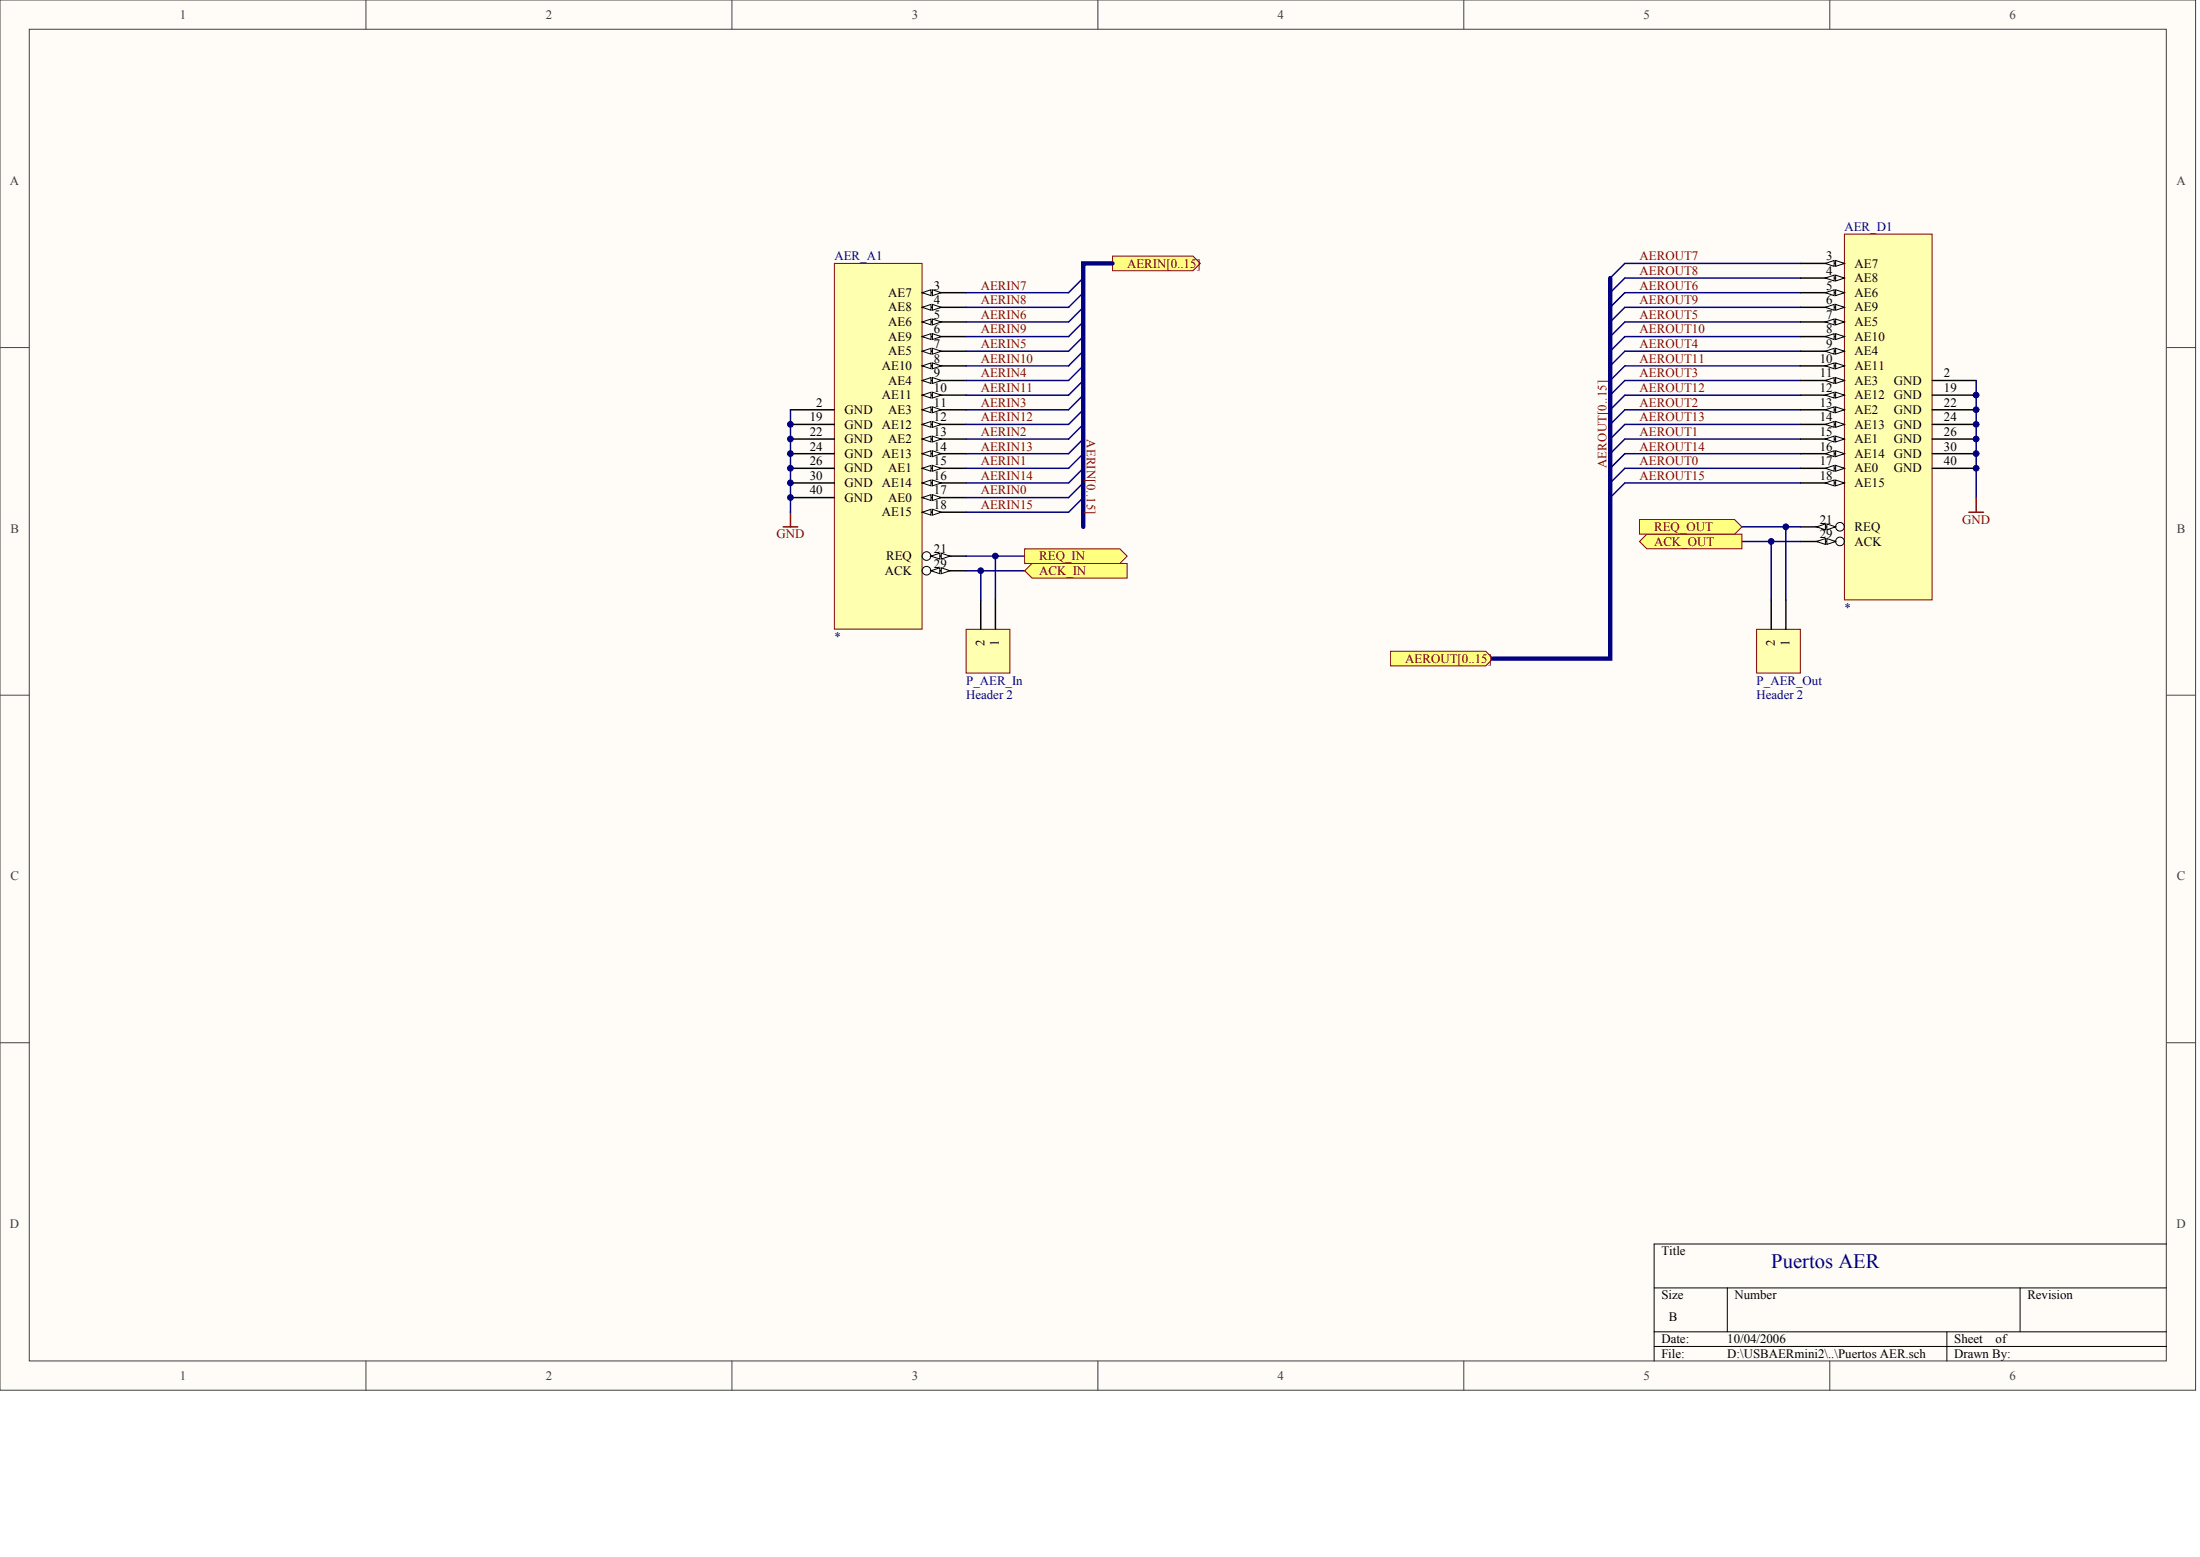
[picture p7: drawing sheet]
<svg xmlns="http://www.w3.org/2000/svg" width="840mm" height="594mm" viewBox="0 0 840 594" stroke-linecap="round" stroke-linejoin="round" font-family="sans-serif">
<g fill="#fffcf8" stroke="#404040" stroke-width=".38">
<path d="M0 0h837.9v530.4h-837.9z"/>
<path d="M11.2 11.2h815.6v508.1h-815.6z"/>
</g>
<g fill="none" stroke="#404040" stroke-width=".38">
<path d="M139.7 0v11.2M279.3 0v11.2M419 0v11.2M558.7 0v11.2M698.3 0v11.2M0 132.6h11.2M826.8 132.6h11.2M0 265.2h11.2M826.8 265.2h11.2M0 397.9h11.2M826.8 397.9h11.2M139.7 519.3v11.2"/>
<path d="M279.3 519.3v11.2M419 519.3v11.2M558.7 519.3v11.2M698.3 519.3v11.2"/>
</g>
<path d="M826.8 474.7h-195.5v44.6M631.3 491.4h195.5M659.2 491.4v16.8M770.9 491.4v16.8M631.3 508.2h195.5M631.3 513.7h195.5M743 508.2v11.1" fill="none" stroke="#000" stroke-width=".38"/>
<path d="M318.4 100.5h33.5v139.6h-33.5z" fill="#ffffb0" stroke="#800000" stroke-width=".38"/>
<path d="M352 111.7h16.7" fill="none" stroke="#000" stroke-width=".56"/>
<g fill="#fffcf8" stroke="#000" stroke-width=".38">
<path d="M352 111.7l3.3-1.1v2.2z"/>
<path d="M355.9 110.6l3.3 1.1-3.3 1.1z"/>
</g>
<path d="M352 117.3h16.7" fill="none" stroke="#000" stroke-width=".56"/>
<g fill="#fffcf8" stroke="#000" stroke-width=".38">
<path d="M352 117.3l3.3-1.2v2.3z"/>
<path d="M355.9 116.1l3.3 1.2-3.3 1.1z"/>
</g>
<path d="M352 122.8h16.7" fill="none" stroke="#000" stroke-width=".56"/>
<g fill="#fffcf8" stroke="#000" stroke-width=".38">
<path d="M352 122.8l3.3-1.1v2.3z"/>
<path d="M355.9 121.7l3.3 1.1-3.3 1.2z"/>
</g>
<path d="M352 128.4h16.7" fill="none" stroke="#000" stroke-width=".56"/>
<g fill="#fffcf8" stroke="#000" stroke-width=".38">
<path d="M352 128.4l3.3-1.1v2.2z"/>
<path d="M355.9 127.3l3.3 1.1-3.3 1.1z"/>
</g>
<path d="M352 134h16.7" fill="none" stroke="#000" stroke-width=".56"/>
<g fill="#fffcf8" stroke="#000" stroke-width=".38">
<path d="M352 134l3.3-1.1v2.2z"/>
<path d="M355.9 132.9l3.3 1.1-3.3 1.1z"/>
</g>
<path d="M352 139.6h16.7" fill="none" stroke="#000" stroke-width=".56"/>
<g fill="#fffcf8" stroke="#000" stroke-width=".38">
<path d="M352 139.6l3.3-1.1v2.2z"/>
<path d="M355.9 138.5l3.3 1.1-3.3 1.1z"/>
</g>
<path d="M352 145.2h16.7" fill="none" stroke="#000" stroke-width=".56"/>
<g fill="#fffcf8" stroke="#000" stroke-width=".38">
<path d="M352 145.2l3.3-1.1v2.2z"/>
<path d="M355.9 144.1l3.3 1.1-3.3 1.1z"/>
</g>
<path d="M352 150.8h16.7" fill="none" stroke="#000" stroke-width=".56"/>
<g fill="#fffcf8" stroke="#000" stroke-width=".38">
<path d="M352 150.8l3.3-1.1v2.2z"/>
<path d="M355.9 149.7l3.3 1.1-3.3 1.1z"/>
</g>
<path d="M352 156.4h16.7" fill="none" stroke="#000" stroke-width=".56"/>
<g fill="#fffcf8" stroke="#000" stroke-width=".38">
<path d="M352 156.4l3.3-1.2v2.3z"/>
<path d="M355.9 155.2l3.3 1.2-3.3 1.1z"/>
</g>
<path d="M352 161.9h16.7" fill="none" stroke="#000" stroke-width=".56"/>
<g fill="#fffcf8" stroke="#000" stroke-width=".38">
<path d="M352 161.9l3.3-1.1v2.3z"/>
<path d="M355.9 160.8l3.3 1.1-3.3 1.2z"/>
</g>
<path d="M352 167.5h16.7" fill="none" stroke="#000" stroke-width=".56"/>
<g fill="#fffcf8" stroke="#000" stroke-width=".38">
<path d="M352 167.5l3.3-1.1v2.2z"/>
<path d="M355.9 166.4l3.3 1.1-3.3 1.1z"/>
</g>
<path d="M352 173.1h16.7" fill="none" stroke="#000" stroke-width=".56"/>
<g fill="#fffcf8" stroke="#000" stroke-width=".38">
<path d="M352 173.1l3.3-1.1v2.2z"/>
<path d="M355.9 172l3.3 1.1-3.3 1.1z"/>
</g>
<path d="M352 178.7h16.7" fill="none" stroke="#000" stroke-width=".56"/>
<g fill="#fffcf8" stroke="#000" stroke-width=".38">
<path d="M352 178.7l3.3-1.1v2.2z"/>
<path d="M355.9 177.6l3.3 1.1-3.3 1.1z"/>
</g>
<path d="M352 184.3h16.7" fill="none" stroke="#000" stroke-width=".56"/>
<g fill="#fffcf8" stroke="#000" stroke-width=".38">
<path d="M352 184.3l3.3-1.1v2.2z"/>
<path d="M355.9 183.2l3.3 1.1-3.3 1.1z"/>
</g>
<path d="M352 189.9h16.7" fill="none" stroke="#000" stroke-width=".56"/>
<g fill="#fffcf8" stroke="#000" stroke-width=".38">
<path d="M352 189.9l3.3-1.2v2.3z"/>
<path d="M355.9 188.7l3.3 1.2-3.3 1.1z"/>
</g>
<path d="M352 195.4h16.7" fill="none" stroke="#000" stroke-width=".56"/>
<g fill="#fffcf8" stroke="#000" stroke-width=".38">
<path d="M352 195.4l3.3-1.1v2.3z"/>
<path d="M355.9 194.3l3.3 1.1-3.3 1.2z"/>
</g>
<path d="M352 212.2h16.7" fill="none" stroke="#000" stroke-width=".56"/>
<circle cx="353.6" cy="212.2" r="1.65" fill="#fffcf8" stroke="#000" stroke-width=".38"/>
<g fill="#fffcf8" stroke="#000" stroke-width=".38">
<path d="M355.3 212.2l3.4-1.1v2.2z"/>
<path d="M359.2 211.1l3.4 1.1-3.4 1.1z"/>
</g>
<path d="M352 217.8h16.7" fill="none" stroke="#000" stroke-width=".56"/>
<circle cx="353.6" cy="217.8" r="1.65" fill="#fffcf8" stroke="#000" stroke-width=".38"/>
<g fill="#fffcf8" stroke="#000" stroke-width=".38">
<path d="M355.3 217.8l3.4-1.1v2.2z"/>
<path d="M359.2 216.7l3.4 1.1-3.4 1.1z"/>
</g>
<path d="M301.7 156.4h16.7M301.7 161.9h16.7M301.7 167.5h16.7M301.7 173.1h16.7M301.7 178.7h16.7M301.7 184.3h16.7M301.7 189.9h16.7" fill="none" stroke="#000" stroke-width=".56"/>
<path d="M301.7 195.4v5.6M751.4 195.4h5.6M754.2 189.9v5.5M298.9 201h5.6" fill="none" stroke="#800000" stroke-width=".56"/>
<g fill="none" stroke="#000080" stroke-width=".56">
<path d="M368.7 111.7h39.1M368.7 117.3h39.1M620.1 111.7h67M620.1 117.3h67M620.1 100.5h67M620.1 106.1h67M368.7 122.8h39.1M368.7 128.4h39.1M368.7 134h39.1M620.1 122.8h67M620.1 128.4h67M620.1 134h67"/>
<path d="M620.1 139.6h67M301.7 156.4v39M620.1 145.2h67M620.1 150.8h67M620.1 156.4h67M754.2 150.8v39.1M368.7 173.1h39.1M368.7 178.7h39.1M368.7 167.5h39.1M620.1 173.1h67M620.1 178.7h67M620.1 167.5h67"/>
<path d="M620.1 161.9h67M368.7 184.3h39.1M368.7 189.9h39.1M368.7 195.4h39.1M620.1 184.3h67"/>
</g>
<path d="M703.9 89.3h33.5v139.6h-33.5z" fill="#ffffb0" stroke="#800000" stroke-width=".38"/>
<path d="M687.1 100.5h16.8" fill="none" stroke="#000" stroke-width=".56"/>
<g fill="#fffcf8" stroke="#000" stroke-width=".38">
<path d="M700.6 99.4l3.3 1.1-3.3 1.1z"/>
<path d="M696.6 100.5l3.4-1.1v2.2z"/>
</g>
<path d="M687.1 106.1h16.8" fill="none" stroke="#000" stroke-width=".56"/>
<g fill="#fffcf8" stroke="#000" stroke-width=".38">
<path d="M700.6 105l3.3 1.1-3.3 1.1z"/>
<path d="M696.6 106.1l3.4-1.1v2.2z"/>
</g>
<path d="M687.1 111.7h16.8" fill="none" stroke="#000" stroke-width=".56"/>
<g fill="#fffcf8" stroke="#000" stroke-width=".38">
<path d="M700.6 110.6l3.3 1.1-3.3 1.1z"/>
<path d="M696.6 111.7l3.4-1.1v2.2z"/>
</g>
<path d="M687.1 117.3h16.8" fill="none" stroke="#000" stroke-width=".56"/>
<g fill="#fffcf8" stroke="#000" stroke-width=".38">
<path d="M700.6 116.1l3.3 1.2-3.3 1.1z"/>
<path d="M696.6 117.3l3.4-1.2v2.3z"/>
</g>
<path d="M687.1 122.8h16.8" fill="none" stroke="#000" stroke-width=".56"/>
<g fill="#fffcf8" stroke="#000" stroke-width=".38">
<path d="M700.6 121.7l3.3 1.1-3.3 1.2z"/>
<path d="M696.6 122.8l3.4-1.1v2.3z"/>
</g>
<path d="M687.1 128.4h16.8" fill="none" stroke="#000" stroke-width=".56"/>
<g fill="#fffcf8" stroke="#000" stroke-width=".38">
<path d="M700.6 127.3l3.3 1.1-3.3 1.1z"/>
<path d="M696.6 128.4l3.4-1.1v2.2z"/>
</g>
<path d="M687.1 134h16.8" fill="none" stroke="#000" stroke-width=".56"/>
<g fill="#fffcf8" stroke="#000" stroke-width=".38">
<path d="M700.6 132.9l3.3 1.1-3.3 1.1z"/>
<path d="M696.6 134l3.4-1.1v2.2z"/>
</g>
<path d="M687.1 139.6h16.8" fill="none" stroke="#000" stroke-width=".56"/>
<g fill="#fffcf8" stroke="#000" stroke-width=".38">
<path d="M700.6 138.5l3.3 1.1-3.3 1.1z"/>
<path d="M696.6 139.6l3.4-1.1v2.2z"/>
</g>
<path d="M687.1 145.2h16.8" fill="none" stroke="#000" stroke-width=".56"/>
<g fill="#fffcf8" stroke="#000" stroke-width=".38">
<path d="M700.6 144.1l3.3 1.1-3.3 1.1z"/>
<path d="M696.6 145.2l3.4-1.1v2.2z"/>
</g>
<path d="M687.1 150.8h16.8" fill="none" stroke="#000" stroke-width=".56"/>
<g fill="#fffcf8" stroke="#000" stroke-width=".38">
<path d="M700.6 149.7l3.3 1.1-3.3 1.1z"/>
<path d="M696.6 150.8l3.4-1.1v2.2z"/>
</g>
<path d="M687.1 156.4h16.8" fill="none" stroke="#000" stroke-width=".56"/>
<g fill="#fffcf8" stroke="#000" stroke-width=".38">
<path d="M700.6 155.2l3.3 1.2-3.3 1.1z"/>
<path d="M696.6 156.4l3.4-1.2v2.3z"/>
</g>
<path d="M687.1 161.9h16.8" fill="none" stroke="#000" stroke-width=".56"/>
<g fill="#fffcf8" stroke="#000" stroke-width=".38">
<path d="M700.6 160.8l3.3 1.1-3.3 1.2z"/>
<path d="M696.6 161.9l3.4-1.1v2.3z"/>
</g>
<path d="M687.1 167.5h16.8" fill="none" stroke="#000" stroke-width=".56"/>
<g fill="#fffcf8" stroke="#000" stroke-width=".38">
<path d="M700.6 166.4l3.3 1.1-3.3 1.1z"/>
<path d="M696.6 167.5l3.4-1.1v2.2z"/>
</g>
<path d="M687.1 173.1h16.8" fill="none" stroke="#000" stroke-width=".56"/>
<g fill="#fffcf8" stroke="#000" stroke-width=".38">
<path d="M700.6 172l3.3 1.1-3.3 1.1z"/>
<path d="M696.6 173.1l3.4-1.1v2.2z"/>
</g>
<path d="M687.1 178.7h16.8" fill="none" stroke="#000" stroke-width=".56"/>
<g fill="#fffcf8" stroke="#000" stroke-width=".38">
<path d="M700.6 177.6l3.3 1.1-3.3 1.1z"/>
<path d="M696.6 178.7l3.4-1.1v2.2z"/>
</g>
<path d="M687.1 184.3h16.8" fill="none" stroke="#000" stroke-width=".56"/>
<g fill="#fffcf8" stroke="#000" stroke-width=".38">
<path d="M700.6 183.2l3.3 1.1-3.3 1.1z"/>
<path d="M696.6 184.3l3.4-1.1v2.2z"/>
</g>
<path d="M687.1 201h16.8" fill="none" stroke="#000" stroke-width=".56"/>
<circle cx="702.2" cy="201" r="1.65" fill="#fffcf8" stroke="#000" stroke-width=".38"/>
<g fill="#fffcf8" stroke="#000" stroke-width=".38">
<path d="M697.2 199.9l3.4 1.1-3.4 1.1z"/>
<path d="M693.3 201l3.3-1.1v2.2z"/>
</g>
<path d="M687.1 206.6h16.8" fill="none" stroke="#000" stroke-width=".56"/>
<circle cx="702.2" cy="206.6" r="1.65" fill="#fffcf8" stroke="#000" stroke-width=".38"/>
<g fill="#fffcf8" stroke="#000" stroke-width=".38">
<path d="M697.2 205.5l3.4 1.1-3.4 1.1z"/>
<path d="M693.3 206.6l3.3-1.1v2.2z"/>
</g>
<path d="M737.4 145.2h16.8M737.4 150.8h16.8M737.4 156.4h16.8M737.4 161.9h16.8M737.4 167.5h16.8M737.4 173.1h16.8M737.4 178.7h16.8" fill="none" stroke="#000" stroke-width=".56"/>
<path d="M368.7 139.6h39.1M368.7 156.4h39.1M368.7 145.2h39.1M368.7 150.8h39.1M754.2 145.2v5.6M368.7 161.9h39.1M368.7 212.2h22.4M368.7 217.8h22.4M664.8 201h22.3M664.8 206.6h22.3" fill="none" stroke="#000080" stroke-width=".56"/>
<g fill="#ffff80" stroke="#800000" stroke-width=".38">
<path d="M424.6 97.7h30.7l2.8 2.8-2.8 2.8h-30.7z" fill-rule="evenodd"/>
<path d="M530.7 248.5h36.3l2.8 2.8-2.8 2.8h-36.3z" fill-rule="evenodd"/>
</g>
<path d="M424.6 100.5h-11.2v100.5M614.5 106.1v145.2h-44.7" fill="none" stroke="#000080" stroke-width="1.7"/>
<g fill="none" stroke="#000080" stroke-width=".56">
<path d="M413.4 106.1l-5.6 5.6M413.4 111.7l-5.6 5.6M413.4 117.3l-5.6 5.5M620.1 100.5l-5.6 5.6M620.1 106.1l-5.6 5.6M620.1 111.7l-5.6 5.6M620.1 117.3l-5.6 5.5M413.4 122.8l-5.6 5.6M413.4 128.4l-5.6 5.6M413.4 134l-5.6 5.6M413.4 139.6l-5.6 5.6M620.1 122.8l-5.6 5.6"/>
<path d="M620.1 128.4l-5.6 5.6M620.1 134l-5.6 5.6M620.1 139.6l-5.6 5.6M413.4 145.2l-5.6 5.6M413.4 150.8l-5.6 5.6M413.4 156.4l-5.6 5.5M620.1 145.2l-5.6 5.6M620.1 150.8l-5.6 5.6M620.1 156.4l-5.6 5.5M413.4 161.9l-5.6 5.6M413.4 167.5l-5.6 5.6M413.4 173.1l-5.6 5.6"/>
<path d="M413.4 178.7l-5.6 5.6M620.1 161.9l-5.6 5.6M620.1 167.5l-5.6 5.6M620.1 173.1l-5.6 5.6M620.1 178.7l-5.6 5.6M413.4 184.3l-5.6 5.6M413.4 189.9l-5.6 5.5M620.1 184.3l-5.6 5.6"/>
</g>
<g fill="#ffff80" stroke="#800000" stroke-width=".38">
<path d="M391.1 209.4h36.3l2.8 2.8-2.8 2.8h-36.3z" fill-rule="evenodd"/>
<path d="M625.7 206.6l2.8-2.8h36.3v5.6h-36.3z" fill-rule="evenodd"/>
<path d="M391.1 217.8l2.8-2.8h36.3v5.6h-36.3z" fill-rule="evenodd"/>
<path d="M625.7 198.2h36.3l2.8 2.8-2.8 2.8h-36.3z" fill-rule="evenodd"/>
</g>
<path d="M368.7 240.1h16.7v16.7h-16.7z" fill="#ffffb0" stroke="#800000" stroke-width=".38"/>
<path d="M374.3 228.9v11.2M379.9 228.9v11.2" fill="none" stroke="#000" stroke-width=".56"/>
<path d="M670.4 240.1h16.7v16.7h-16.7z" fill="#ffffb0" stroke="#800000" stroke-width=".38"/>
<path d="M676 228.9v11.2M681.6 228.9v11.2" fill="none" stroke="#000" stroke-width=".56"/>
<path d="M374.3 217.8v11.1M379.9 212.2v16.7M676 206.6v22.3M681.6 201v27.9" fill="none" stroke="#000080" stroke-width=".56"/>
<g fill="#000080" stroke="#000080" stroke-width=".38">
<circle cx="301.6" cy="189.8" r="1.09"/>
<circle cx="301.6" cy="184.2" r="1.09"/>
<circle cx="301.6" cy="178.7" r="1.09"/>
<circle cx="301.6" cy="173.1" r="1.09"/>
<circle cx="301.6" cy="167.5" r="1.09"/>
<circle cx="301.6" cy="161.9" r="1.09"/>
<circle cx="374.3" cy="217.8" r="1.09"/>
<circle cx="379.9" cy="212.2" r="1.09"/>
<circle cx="675.9" cy="206.6" r="1.09"/>
<circle cx="681.5" cy="201" r="1.09"/>
<circle cx="754.2" cy="178.7" r="1.09"/>
<circle cx="754.2" cy="173.1" r="1.09"/>
<circle cx="754.2" cy="167.5" r="1.09"/>
<circle cx="754.2" cy="161.9" r="1.09"/>
<circle cx="754.2" cy="156.3" r="1.09"/>
<circle cx="754.2" cy="150.7" r="1.09"/>
</g>
<text font-size="7.9" fill="#000080" x="676" y="483.9">Puertos AER</text>
<g font-size="4.9" fill="#404040">
<text x="68.6" y="7.2">1</text>
<text x="208.3" y="7.2">2</text>
<text x="347.9" y="7.2">3</text>
<text x="487.6" y="7.2">4</text>
<text x="627.3" y="7.2">5</text>
<text x="766.9" y="7.2">6</text>
<text x="3.8" y="70.7">A</text>
<text x="830.6" y="70.7">A</text>
<text x="4" y="203.3">B</text>
<text x="830.8" y="203.3">B</text>
<text x="4" y="335.9">C</text>
<text x="830.8" y="335.9">C</text>
<text x="3.8" y="468.5">D</text>
<text x="830.6" y="468.5">D</text>
<text x="68.6" y="526.5">1</text>
<text x="208.3" y="526.5">2</text>
<text x="347.9" y="526.5">3</text>
<text x="487.6" y="526.5">4</text>
<text x="627.3" y="526.5">5</text>
<text x="766.9" y="526.5">6</text>
</g>
<g font-size="4.9" fill="#000080">
<text x="703.9" y="88.1">AER_D1</text>
<text x="318.4" y="99.3">AER_A1</text>
<text x="703.9" y="233.3">*</text>
<text x="318.4" y="244.5">*</text>
<text x="368.7" y="261.2">P_AER_In</text>
<text x="670.4" y="261.2">P_AER_Out</text>
<text x="368.7" y="266.8">Header 2</text>
<text x="670.4" y="266.8">Header 2</text>
</g>
<g font-size="4.9" fill="#800000">
<text x="625.7" y="99.3">AEROUT7</text>
<text x="430.2" y="102.1">AERIN[0..15]</text>
<text x="625.7" y="104.9">AEROUT8</text>
<text x="374.3" y="110.5">AERIN7</text>
<text x="625.7" y="110.5">AEROUT6</text>
<text x="374.3" y="116.1">AERIN8</text>
<text x="625.7" y="116.1">AEROUT9</text>
<text x="374.3" y="121.6">AERIN6</text>
<text x="625.7" y="121.6">AEROUT5</text>
<text x="374.3" y="127.2">AERIN9</text>
<text x="625.7" y="127.2">AEROUT10</text>
<text x="374.3" y="132.8">AERIN5</text>
<text x="625.7" y="132.8">AEROUT4</text>
<text x="374.3" y="144">AERIN4</text>
<text x="374.3" y="138.4">AERIN10</text>
<text x="625.7" y="144">AEROUT3</text>
<text x="625.7" y="138.4">AEROUT11</text>
<text x="374.3" y="149.6">AERIN11</text>
<text x="625.7" y="149.6">AEROUT12</text>
<text x="374.3" y="155.1">AERIN3</text>
<text x="625.7" y="155.1">AEROUT2</text>
<text x="374.3" y="160.7">AERIN12</text>
<text x="625.7" y="160.7">AEROUT13</text>
<text x="374.3" y="166.3">AERIN2</text>
<text x="414.8" y="167.5" transform="rotate(90 414.8 167.5)">AERIN[0..15]</text>
<text x="625.7" y="166.3">AEROUT1</text>
<text x="374.3" y="171.9">AERIN13</text>
<text x="625.7" y="171.9">AEROUT14</text>
<text x="374.3" y="177.5">AERIN1</text>
<text x="613.1" y="178.7" transform="rotate(-90 613.1 178.7)">AEROUT[0..15]</text>
<text x="625.7" y="177.5">AEROUT0</text>
<text x="374.3" y="183.1">AERIN14</text>
<text x="625.7" y="183.1">AEROUT15</text>
<text x="374.3" y="188.7">AERIN0</text>
<text x="374.3" y="194.2">AERIN15</text>
<text x="631.3" y="202.6">REQ_OUT</text>
<text x="748.8" y="199.8">GND</text>
<text x="296.3" y="205.4">GND</text>
<text x="631.3" y="208.2">ACK_OUT</text>
<text x="396.6" y="213.8">REQ_IN</text>
<text x="396.6" y="219.4">ACK_IN</text>
<text x="536.3" y="252.9">AEROUT[0..15]</text>
</g>
<g font-size="4.9">
<text x="697" y="99.3">3</text>
<text x="697" y="104.9">4</text>
<text x="707.8" y="102.1">AE7</text>
<text x="707.8" y="107.7">AE8</text>
<text x="339" y="113.3">AE7</text>
<text x="356.4" y="110.5">3</text>
<text x="697" y="110.5">5</text>
<text x="707.8" y="113.3">AE6</text>
<text x="339" y="118.8">AE8</text>
<text x="356.4" y="116.1">4</text>
<text x="697" y="116.1">6</text>
<text x="707.8" y="118.8">AE9</text>
<text x="339" y="124.4">AE6</text>
<text x="356.4" y="121.6">5</text>
<text x="697" y="121.6">7</text>
<text x="707.8" y="124.4">AE5</text>
<text x="339" y="130">AE9</text>
<text x="356.4" y="127.2">6</text>
<text x="697" y="127.2">8</text>
<text x="707.8" y="130">AE10</text>
<text x="339" y="135.6">AE5</text>
<text x="356.4" y="132.8">7</text>
<text x="697" y="132.8">9</text>
<text x="707.8" y="135.6">AE4</text>
<text x="336.5" y="141.2">AE10</text>
<text x="356.4" y="138.4">8</text>
<text x="356.4" y="144">9</text>
<text x="694.5" y="138.4">10</text>
<text x="694.5" y="144">11</text>
<text x="707.8" y="141.2">AE11</text>
<text x="741.9" y="144">2</text>
<text x="339" y="146.8">AE4</text>
<text x="356.4" y="149.6">10</text>
<text x="694.5" y="149.6">12</text>
<text x="707.8" y="146.8">AE3</text>
<text x="722.8" y="146.8">GND</text>
<text x="741.9" y="149.6">19</text>
<text x="311.5" y="155.1">2</text>
<text x="336.5" y="152.4">AE11</text>
<text x="356.4" y="155.1">11</text>
<text x="694.5" y="155.1">13</text>
<text x="707.8" y="152.4">AE12</text>
<text x="722.8" y="152.4">GND</text>
<text x="741.9" y="155.1">22</text>
<text x="309" y="160.7">19</text>
<text x="322.3" y="157.9">GND</text>
<text x="339" y="157.9">AE3</text>
<text x="356.4" y="160.7">12</text>
<text x="694.5" y="160.7">14</text>
<text x="707.8" y="157.9">AE2</text>
<text x="722.8" y="157.9">GND</text>
<text x="741.9" y="160.7">24</text>
<text x="309" y="166.3">22</text>
<text x="322.3" y="163.5">GND</text>
<text x="336.5" y="163.5">AE12</text>
<text x="356.4" y="166.3">13</text>
<text x="694.5" y="166.3">15</text>
<text x="707.8" y="163.5">AE13</text>
<text x="722.8" y="163.5">GND</text>
<text x="741.9" y="166.3">26</text>
<text x="309" y="171.9">24</text>
<text x="322.3" y="169.1">GND</text>
<text x="339" y="169.1">AE2</text>
<text x="356.4" y="171.9">14</text>
<text x="694.5" y="171.9">16</text>
<text x="707.8" y="169.1">AE1</text>
<text x="722.8" y="169.1">GND</text>
<text x="741.9" y="171.9">30</text>
<text x="309" y="177.5">26</text>
<text x="322.3" y="174.7">GND</text>
<text x="336.5" y="174.7">AE13</text>
<text x="356.4" y="177.5">15</text>
<text x="694.5" y="177.5">17</text>
<text x="707.8" y="174.7">AE14</text>
<text x="722.8" y="174.7">GND</text>
<text x="741.9" y="177.5">40</text>
<text x="309" y="183.1">30</text>
<text x="322.3" y="180.3">GND</text>
<text x="322.3" y="185.9">GND</text>
<text x="336.5" y="185.9">AE14</text>
<text x="339" y="180.3">AE1</text>
<text x="356.4" y="183.1">16</text>
<text x="694.5" y="183.1">18</text>
<text x="707.8" y="180.3">AE0</text>
<text x="707.8" y="185.9">AE15</text>
<text x="722.8" y="180.3">GND</text>
<text x="309" y="188.7">40</text>
<text x="322.3" y="191.4">GND</text>
<text x="339" y="191.4">AE0</text>
<text x="356.4" y="188.7">17</text>
<text x="336.5" y="197">AE15</text>
<text x="356.4" y="194.2">18</text>
<text x="694.5" y="199.8">21</text>
<text x="707.8" y="202.6">REQ</text>
<text x="694.5" y="205.4">29</text>
<text x="707.8" y="208.2">ACK</text>
<text x="338.2" y="213.8">REQ</text>
<text x="356.4" y="211">21</text>
<text x="337.7" y="219.4">ACK</text>
<text x="356.4" y="216.6">29</text>
<text x="375.7" y="246.5" transform="rotate(-90 375.7 246.5)">2</text>
<text x="381.3" y="246.5" transform="rotate(-90 381.3 246.5)">1</text>
<text x="677.3" y="246.5" transform="rotate(-90 677.3 246.5)">2</text>
<text x="682.9" y="246.5" transform="rotate(-90 682.9 246.5)">1</text>
<text x="634.1" y="479">Title</text>
<text x="634.1" y="495.8">Size</text>
<text x="662" y="495.8">Number</text>
<text x="773.7" y="495.8">Revision</text>
<text x="636.9" y="504.2">B</text>
<text x="634.1" y="512.5">Date:</text>
<text x="659.2" y="512.5">10/04/2006</text>
<text x="745.8" y="512.5">Sheet</text>
<text x="761.6" y="512.5">of</text>
<text x="634.1" y="518.1">File:</text>
<text x="659.2" y="518.1">D:\USBAERmini2\..\Puertos AER.sch</text>
<text x="745.8" y="518.1">Drawn By:</text>
</g>
</svg>
